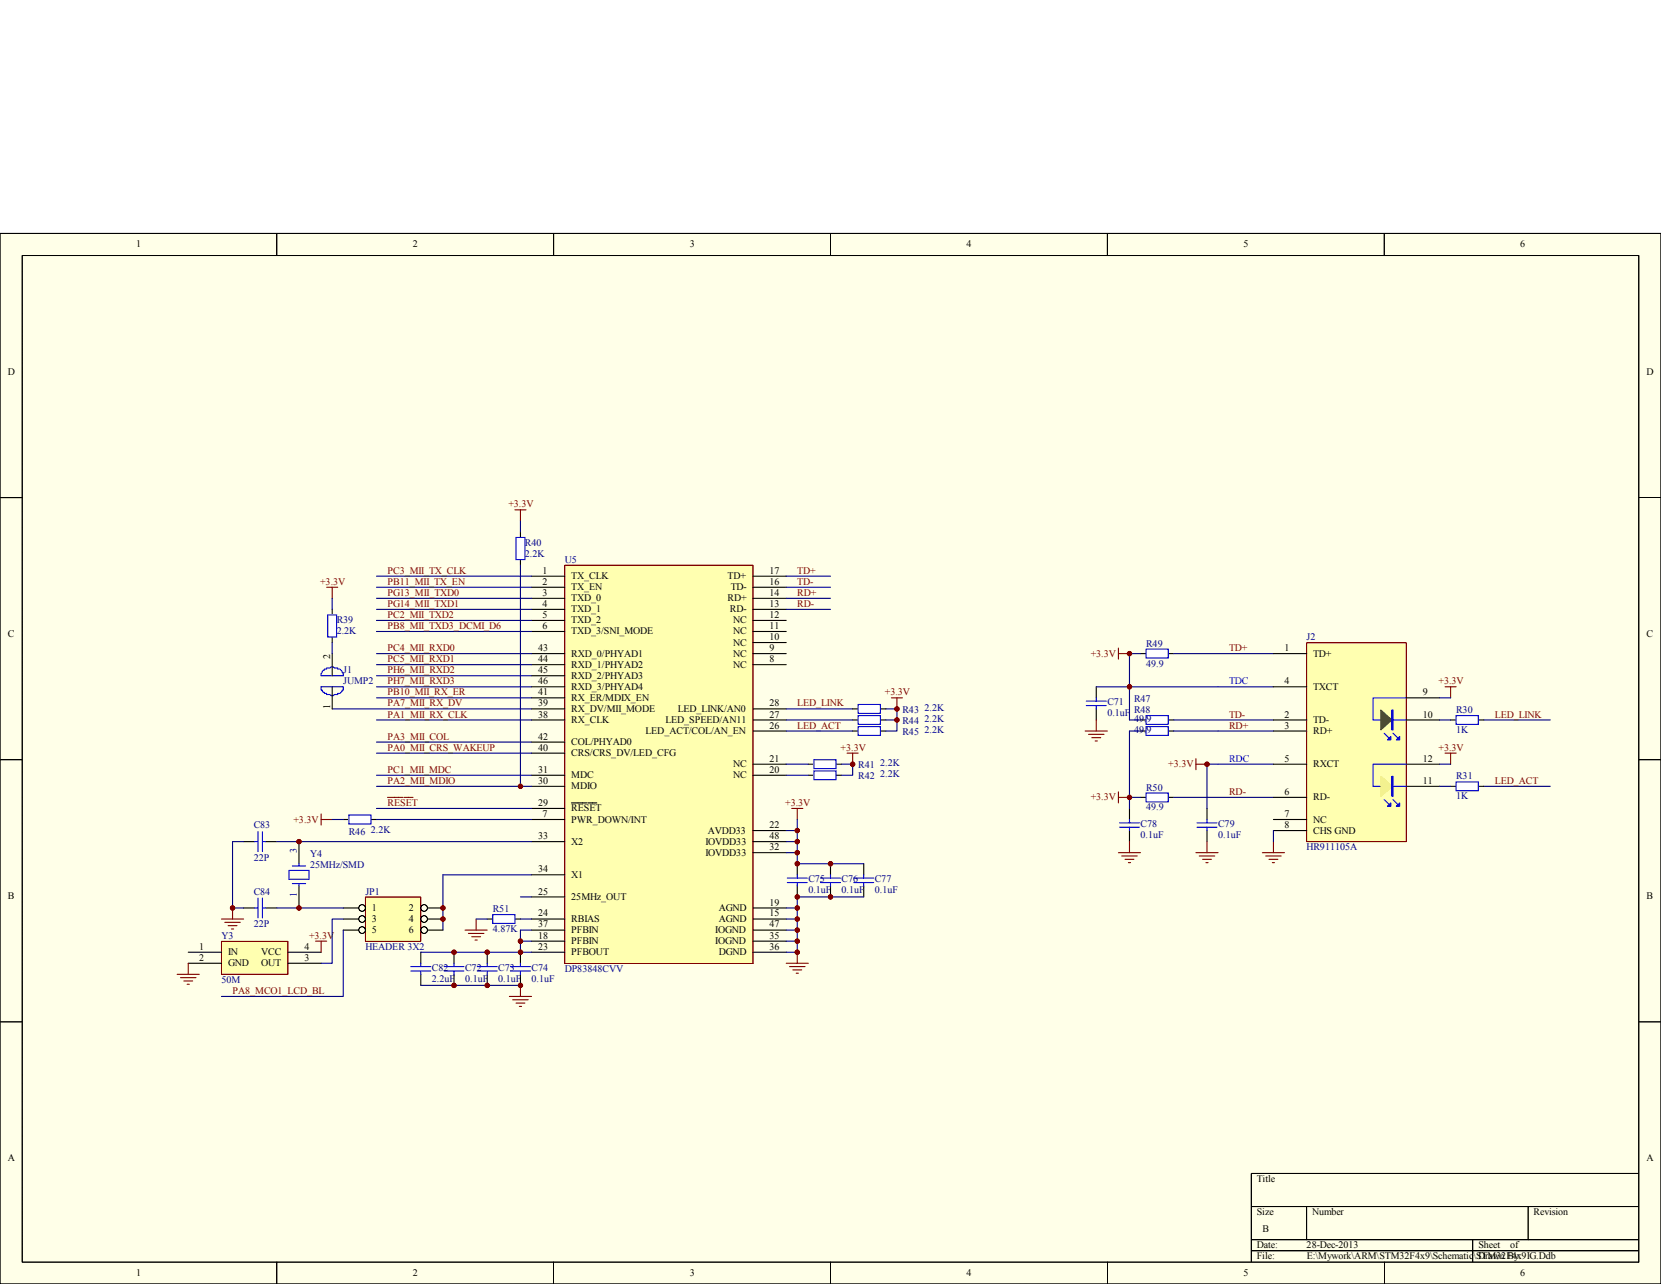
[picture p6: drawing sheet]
<svg xmlns="http://www.w3.org/2000/svg" width="279mm" height="216mm" viewBox="0 0 279 216" stroke-linecap="round" stroke-linejoin="round" font-family="sans-serif">
<path d="M0 39.2h279.4v176.7h-279.4z" fill="#ffffe8"/>
<g fill="none" stroke="#000" stroke-width=".17">
<path d="M0 39.2h279.4v176.7h-279.4zM46.6 39.2v3.8M93.1 39.2v3.8M139.7 39.2v3.8M186.3 39.2v3.8M232.8 39.2v3.8M3.7 43h272v169.2h-272zM0 83.7h3.7M275.7 83.7h3.7M0 127.8h3.7M275.7 127.8h3.7M0 171.8h3.7"/>
<path d="M275.7 171.8h3.7M275.7 197.3h-65.2v14.9M46.6 212.2v3.7M93.1 212.2v3.7M139.7 212.2v3.7M186.3 212.2v3.7M210.5 202.9h65.2M210.5 208.5h65.2M210.5 210.3h65.2M219.8 202.9v5.6M232.8 212.2v3.7M247.7 208.5v3.7"/>
<path d="M257 202.9v5.6"/>
</g>
<path d="M95 95.1h31.7v66.9h-31.7z" fill="#ffffb0"/>
<path d="M95 95h31.7v67h-31.7z" fill="none" stroke="#800000" stroke-width=".17"/>
<g fill="none" stroke="#000" stroke-width=".19">
<path d="M89.4 96.9h5.6M89.4 98.7h5.6M126.7 96.9h5.5M126.7 98.7h5.5M89.4 100.6h5.6M89.4 102.5h5.6M89.4 104.3h5.6M89.4 106.2h5.6M89.4 109.9h5.6M89.4 111.8h5.6M89.4 113.6h5.6M89.4 115.5h5.6"/>
<path d="M89.4 117.3h5.6M89.4 119.2h5.6M126.7 100.6h5.5M126.7 102.5h5.5M126.7 104.3h5.5M126.7 106.2h5.5M126.7 109.9h5.5M126.7 111.8h5.5M126.7 119.2h5.5M126.7 108h5.5M89.4 121.1h5.6M89.4 124.8h5.6"/>
<path d="M89.4 126.6h5.6M89.4 130.4h5.6M89.4 132.2h5.6M89.4 135.9h5.6M89.4 137.8h5.6M96.1 135h2.6M98.9 135h1.5M126.7 121.1h5.5M126.7 130.4h5.5M126.7 139.7h5.5M126.7 128.5h5.5M126.7 122.9h5.5"/>
<path d="M191.9 134.1h.9M196.5 134.1h.9M89.4 141.5h5.6M89.4 147.1h5.6M89.4 150.8h5.6M89.4 154.5h5.6M89.4 156.4h5.6M89.4 158.3h5.6M126.7 141.5h5.5M126.7 154.5h5.5M126.7 156.4h5.5M126.7 158.3h5.5"/>
<path d="M126.7 152.7h5.5M126.7 143.4h5.5M89.4 160.1h5.6M126.7 160.1h5.5"/>
</g>
<path d="M192.8 133.3h3.7v1.5h-3.7z" fill-rule="evenodd" fill="#fff"/>
<path d="M192.8 133.3h3.7v1.5h-3.7z" fill="none" stroke="#00f" stroke-width=".19"/>
<path d="M191.9 109.9h.9M196.5 109.9h.9" fill="none" stroke="#000" stroke-width=".19"/>
<path d="M192.8 109.2h3.7v1.4h-3.7z" fill-rule="evenodd" fill="#fff"/>
<path d="M192.8 109.2h3.7v1.4h-3.7z" fill="none" stroke="#00f" stroke-width=".19"/>
<path d="M191.9 121.1h.9M196.5 121.1h.9" fill="none" stroke="#000" stroke-width=".19"/>
<path d="M192.8 120.3h3.7v1.5h-3.7z" fill-rule="evenodd" fill="#fff"/>
<path d="M192.8 120.3h3.7v1.5h-3.7z" fill="none" stroke="#00f" stroke-width=".19"/>
<path d="M191.9 122.9h.9M196.5 122.9h.9" fill="none" stroke="#000" stroke-width=".19"/>
<path d="M192.8 122.2h3.7v1.5h-3.7z" fill-rule="evenodd" fill="#fff"/>
<g fill="none" stroke="#00f" stroke-width=".19">
<path d="M182.7 117.9h3.4M182.7 118.6h3.4M184.4 117.3v.6M184.4 118.6v.6M188.3 138.4h3.4M188.3 139.1h3.4M190 137.8v.6M190 139.1v.6M192.8 122.2h3.7v1.5h-3.7zM201.4 138.4h3.3M201.4 139.1h3.3M203 137.8v.6"/>
<path d="M203 139.1v.6"/>
</g>
<path d="M184.4 115.5v1.8M184.4 119.2v1.9M190 135.9v1.9M190 139.7v1.8M203 135.9v1.9M203 139.7v1.8M244 121.1h.9M248.7 121.1h.9" fill="none" stroke="#000" stroke-width=".19"/>
<path d="M197.4 109.9h16.8M204.9 115.5h9.3M190 122.9v13M197.4 122.9h16.8M197.4 121.1h16.8M197.4 134.1h16.8M214.2 128.5h-11.2v7.4M249.6 121.1h11.2M249.6 132.2h11.2" fill="none" stroke="#000080" stroke-width=".19"/>
<g fill="none" stroke="#800000" stroke-width=".19">
<path d="M188.1 109.9h1.9M188.1 109v1.8M182.5 122.9h3.8M183.1 123.5h2.6M183.7 124h1.5M184.2 124.6h.4M184.4 121.1v1.8M188.1 143.4h3.8M188.7 143.9h2.6M189.2 144.5h1.5M189.8 145h.4M190 141.5v1.9"/>
<path d="M201.2 143.4h3.7M201.7 143.9h2.6M202.3 144.5h1.5M202.8 145h.4M203 141.5v1.9M212.3 143.4h3.8M212.9 143.9h2.6M213.5 144.5h1.5M214 145h.4M214.2 141.5v1.9"/>
</g>
<path d="M244.9 120.3h3.8v1.5h-3.8z" fill-rule="evenodd" fill="#fff"/>
<path d="M244.9 120.3h3.8v1.5h-3.8z" fill="none" stroke="#00f" stroke-width=".19"/>
<path d="M244 132.2h.9M248.7 132.2h.9" fill="none" stroke="#000" stroke-width=".19"/>
<path d="M244.9 131.5h3.8v1.5h-3.8z" fill-rule="evenodd" fill="#fff"/>
<path d="M244.9 131.5h3.8v1.5h-3.8z" fill="none" stroke="#00f" stroke-width=".19"/>
<path d="M219.8 108.1h16.8v33.4h-16.8z" fill="#ffffb0"/>
<path d="M219.8 108.1h16.8v33.4h-16.8z" fill="none" stroke="#800000" stroke-width=".17"/>
<path d="M214.2 109.9h5.6M214.2 115.5h5.6M236.6 117.3h5.5M214.2 121.1h5.6M214.2 122.9h5.6M214.2 128.5h5.6M214.2 134.1h5.6M214.2 137.8h5.6M214.2 139.7h5.6M236.6 121.1h5.5M236.6 128.5h5.5M236.6 132.2h5.5" fill="none" stroke="#000" stroke-width=".19"/>
<path d="M234.1 119.4h.2v3.3h-.2zM234.2 119.4v3.3M236.6 117.3h-5.6v3.8h5.6M232.8 123.3l.8 .7M232.8 134.5l.8 .7M234.1 130.5h.2v3.4h-.2zM234.2 130.5v3.4M234.3 123.3l.8 .7M234.3 134.5l.8 .7M236.6 128.5h-5.6v3.7h5.6" fill="none" stroke="#00f" stroke-width=".19"/>
<path d="M232.3 119.4l1.8 1.7-1.8 1.6z" fill="#00bf00" stroke="#00bf00" stroke-width=".19"/>
<g fill="#00f" stroke="#00f" stroke-width=".19">
<path d="M234.9 124.4l.5-.6v.6z"/>
<path d="M233.9 123.8v.6h-.5z"/>
<path d="M234.9 135.6l.5-.6v.6z"/>
<path d="M233.9 135v.6h-.5z"/>
</g>
<path d="M232.3 130.5l1.8 1.7-1.8 1.7z" fill="#fdf101" stroke="#fdf101" stroke-width=".19"/>
<path d="M184.4 115.5h20.5M191.9 109.9h-1.9v11.2h1.9M190 122.9h1.9M190 134.1h1.9M214.2 139.7v1.8" fill="none" stroke="#000080" stroke-width=".19"/>
<path d="M243.1 115.5h1.8M244 115.5v1.8M188.1 134.1h1.9M188.1 133.1v1.9M201.2 127.6v1.8M201.2 128.5h1.8M243.1 126.6h1.8M244 126.6v1.9" fill="none" stroke="#800000" stroke-width=".19"/>
<circle cx="190" cy="115.5" r=".37" fill="#800000"/>
<circle cx="190" cy="115.5" r=".37" fill="none" stroke="#800000" stroke-width=".17"/>
<path d="M132.2 98.7h7.5M132.2 96.9h7.5M132.2 102.5h7.5M132.2 119.2h11.2M132.2 100.6h7.5M132.2 122.9h11.2" fill="none" stroke="#000080" stroke-width=".19"/>
<path d="M136 128.5h.9M140.6 128.5h1" fill="none" stroke="#000" stroke-width=".19"/>
<path d="M136.9 127.8h3.7v1.4h-3.7z" fill-rule="evenodd" fill="#fff"/>
<path d="M136.9 127.8h3.7v1.4h-3.7z" fill="none" stroke="#00f" stroke-width=".19"/>
<path d="M136 130.4h.9M140.6 130.4h1" fill="none" stroke="#000" stroke-width=".19"/>
<path d="M136.9 129.6h3.7v1.5h-3.7z" fill-rule="evenodd" fill="#fff"/>
<path d="M136.9 129.6h3.7v1.5h-3.7z" fill="none" stroke="#00f" stroke-width=".19"/>
<path d="M142.5 126.6h1.9M143.4 126.6v1.9" fill="none" stroke="#800000" stroke-width=".19"/>
<path d="M132.2 130.4h3.8M132.2 128.5h3.8M141.6 128.5h1.8v1.9h-1.8" fill="none" stroke="#000080" stroke-width=".19"/>
<circle cx="143.4" cy="128.5" r=".37" fill="#800000"/>
<circle cx="143.4" cy="128.5" r=".37" fill="none" stroke="#800000" stroke-width=".17"/>
<path d="M133.2 135.9h1.8M134.1 135.9v1.9" fill="none" stroke="#800000" stroke-width=".19"/>
<path d="M132.2 139.7h1.9M134.1 137.8v5.6h-1.9" fill="none" stroke="#000080" stroke-width=".19"/>
<circle cx="134.1" cy="139.7" r=".37" fill="#800000"/>
<circle cx="134.1" cy="139.7" r=".37" fill="none" stroke="#800000" stroke-width=".17"/>
<path d="M132.2 141.5h1.9" fill="none" stroke="#000080" stroke-width=".19"/>
<circle cx="134.1" cy="141.5" r=".37" fill="#800000"/>
<circle cx="134.1" cy="141.5" r=".37" fill="none" stroke="#800000" stroke-width=".17"/>
<path d="M132.2 162h3.8M132.8 162.5h2.6M133.4 163.1h1.5M133.9 163.6h.4M134.1 160.1v1.9" fill="none" stroke="#800000" stroke-width=".19"/>
<path d="M132.2 152.7h1.9v7.4h-1.9M132.2 158.3h1.9" fill="none" stroke="#000080" stroke-width=".19"/>
<circle cx="134.1" cy="158.3" r=".37" fill="#800000"/>
<circle cx="134.1" cy="158.3" r=".37" fill="none" stroke="#800000" stroke-width=".17"/>
<path d="M132.2 156.4h1.9" fill="none" stroke="#000080" stroke-width=".19"/>
<circle cx="134.1" cy="156.4" r=".37" fill="#800000"/>
<circle cx="134.1" cy="156.4" r=".37" fill="none" stroke="#800000" stroke-width=".17"/>
<path d="M132.2 154.5h1.9" fill="none" stroke="#000080" stroke-width=".19"/>
<circle cx="134.1" cy="154.5" r=".37" fill="#800000"/>
<circle cx="134.1" cy="154.5" r=".37" fill="none" stroke="#800000" stroke-width=".17"/>
<path d="M82 154.5h.9M86.6 154.5h.9" fill="none" stroke="#000" stroke-width=".19"/>
<path d="M82.9 153.8h3.7v1.5h-3.7z" fill-rule="evenodd" fill="#fff"/>
<g fill="none" stroke="#00f" stroke-width=".19">
<path d="M82.9 153.8h3.7v1.5h-3.7zM69.1 162.5h3.4M69.1 163.3h3.4M70.8 162v.5M70.8 163.3v.5M74.7 162.5h3.3M74.7 163.3h3.3M76.4 162v.5M76.4 163.3v.5M80.3 162.5h3.3M80.3 163.3h3.3M82 162v.5"/>
<path d="M82 163.3v.5M85.9 162.5h3.3M85.9 163.3h3.3M87.5 162v.5M87.5 163.3v.5"/>
</g>
<path d="M78.2 156.4h3.8M78.8 157h2.6M79.3 157.5h1.5M79.9 158.1h.4M80.1 154.5v1.9" fill="none" stroke="#800000" stroke-width=".19"/>
<path d="M87.5 158.3h1.9M87.5 154.5h1.9M89.4 156.4h-1.9v3.7h-16.7" fill="none" stroke="#000080" stroke-width=".19"/>
<path d="M70.8 160.1v1.9M70.8 163.8v1.9M76.4 160.1v1.9M76.4 163.8v1.9M82 160.1v1.9M82 163.8v1.9M87.5 160.1v1.9M87.5 163.8v1.9" fill="none" stroke="#000" stroke-width=".19"/>
<circle cx="87.5" cy="158.3" r=".37" fill="#800000"/>
<circle cx="87.5" cy="158.3" r=".37" fill="none" stroke="#800000" stroke-width=".17"/>
<path d="M63.3 135.9h26.1M70.8 165.7h16.7M87.5 160.1h1.9" fill="none" stroke="#000080" stroke-width=".19"/>
<path d="M85.7 167.6h3.7M86.2 168.1h2.6M86.8 168.7h1.5M87.4 169.2h.3M87.5 165.7v1.9" fill="none" stroke="#800000" stroke-width=".19"/>
<path d="M57.7 137.8h1M62.4 137.8h.9" fill="none" stroke="#000" stroke-width=".19"/>
<path d="M58.7 137.1h3.7v1.4h-3.7z" fill-rule="evenodd" fill="#fff"/>
<path d="M58.7 137.1h3.7v1.4h-3.7z" fill="none" stroke="#00f" stroke-width=".19"/>
<path d="M63.3 137.8h26.1" fill="none" stroke="#000080" stroke-width=".19"/>
<path d="M65.2 134.1h2.6M68 134.1h1.5" fill="none" stroke="#800000" stroke-width=".19"/>
<path d="M87.5 89.4v1M87.5 94.1v.9" fill="none" stroke="#000" stroke-width=".19"/>
<path d="M86.8 90.4h1.5v3.7h-1.5z" fill-rule="evenodd" fill="#fff"/>
<path d="M86.8 90.4h1.5v3.7h-1.5z" fill="none" stroke="#00f" stroke-width=".19"/>
<path d="M86.6 85.7h1.9M87.5 85.7v1.9" fill="none" stroke="#800000" stroke-width=".19"/>
<path d="M63.3 98.7h26.1M87.5 87.6v1.8M87.5 95v37.2M55.9 119.2h33.5M63.3 100.6h26.1M63.3 102.5h26.1M63.3 109.9h26.1M63.3 111.8h26.1M63.3 132.2h26.1M63.3 130.4h26.1" fill="none" stroke="#000080" stroke-width=".19"/>
<path d="M55.9 102.5v.9M55.9 107.1v.9" fill="none" stroke="#000" stroke-width=".19"/>
<path d="M55.1 103.4h1.5v3.7h-1.5z" fill-rule="evenodd" fill="#fff"/>
<path d="M55.1 103.4h1.5v3.7h-1.5z" fill="none" stroke="#00f" stroke-width=".19"/>
<path d="M54.9 98.7h1.9M55.9 98.7v1.9" fill="none" stroke="#800000" stroke-width=".19"/>
<path d="M55.9 100.6v1.9M63.3 126.6h26.1" fill="none" stroke="#000080" stroke-width=".19"/>
<circle cx="87.5" cy="160.1" r=".37" fill="#800000"/>
<circle cx="87.5" cy="160.1" r=".37" fill="none" stroke="#800000" stroke-width=".17"/>
<circle cx="82" cy="165.7" r=".37" fill="#800000"/>
<circle cx="82" cy="165.7" r=".37" fill="none" stroke="#800000" stroke-width=".17"/>
<circle cx="82" cy="160.1" r=".37" fill="#800000"/>
<circle cx="82" cy="160.1" r=".37" fill="none" stroke="#800000" stroke-width=".17"/>
<circle cx="76.4" cy="165.7" r=".37" fill="#800000"/>
<circle cx="76.4" cy="165.7" r=".37" fill="none" stroke="#800000" stroke-width=".17"/>
<circle cx="76.4" cy="160.1" r=".37" fill="#800000"/>
<circle cx="76.4" cy="160.1" r=".37" fill="none" stroke="#800000" stroke-width=".17"/>
<path d="M54 137.8h1.9M54 136.9v1.8" fill="none" stroke="#800000" stroke-width=".19"/>
<path d="M242.1 117.3h1.9M55.9 137.8h1.8M242.1 128.5h1.9M242.1 132.2h1.9M242.1 121.1h1.9M80.1 154.5h1.9M134.1 143.4v1.8h11.2" fill="none" stroke="#000080" stroke-width=".19"/>
<path d="M134.1 145.2v1.9M134.1 149v1.8M139.7 145.2v1.9M139.7 149v1.8M145.3 145.2v1.9M145.3 149v1.8" fill="none" stroke="#000" stroke-width=".19"/>
<path d="M132.4 147.7h3.4M132.4 148.4h3.4M134.1 147.1v.6M134.1 148.4v.6M138 147.7h3.4M138 148.4h3.4M139.7 147.1v.6M139.7 148.4v.6M143.6 147.7h3.4M143.6 148.4h3.4M145.3 147.1v.6M145.3 148.4v.6" fill="none" stroke="#00f" stroke-width=".19"/>
<circle cx="134.1" cy="145.2" r=".37" fill="#800000"/>
<circle cx="134.1" cy="145.2" r=".37" fill="none" stroke="#800000" stroke-width=".17"/>
<circle cx="134.1" cy="143.4" r=".37" fill="#800000"/>
<circle cx="134.1" cy="143.4" r=".37" fill="none" stroke="#800000" stroke-width=".17"/>
<circle cx="139.7" cy="145.2" r=".37" fill="#800000"/>
<circle cx="139.7" cy="145.2" r=".37" fill="none" stroke="#800000" stroke-width=".17"/>
<path d="M145.3 150.8h-11.2v1.9" fill="none" stroke="#000080" stroke-width=".19"/>
<circle cx="134.1" cy="150.8" r=".37" fill="#800000"/>
<circle cx="134.1" cy="150.8" r=".37" fill="none" stroke="#800000" stroke-width=".17"/>
<circle cx="134.1" cy="152.7" r=".37" fill="#800000"/>
<circle cx="134.1" cy="152.7" r=".37" fill="none" stroke="#800000" stroke-width=".17"/>
<circle cx="139.7" cy="150.8" r=".37" fill="#800000"/>
<circle cx="139.7" cy="150.8" r=".37" fill="none" stroke="#800000" stroke-width=".17"/>
<circle cx="203" cy="128.5" r=".37" fill="#800000"/>
<circle cx="203" cy="128.5" r=".37" fill="none" stroke="#800000" stroke-width=".17"/>
<circle cx="190" cy="109.9" r=".37" fill="#800000"/>
<circle cx="190" cy="109.9" r=".37" fill="none" stroke="#800000" stroke-width=".17"/>
<circle cx="190" cy="134.1" r=".37" fill="#800000"/>
<circle cx="190" cy="134.1" r=".37" fill="none" stroke="#800000" stroke-width=".17"/>
<path d="M63.3 96.9h26.1M55.9 108v1.9M63.3 104.3h26.1M63.3 106.2h26.1M63.3 115.5h26.1M63.3 113.6h26.1M63.3 121.1h26.1M41 141.5h-1.9v11.2h1.9M46.6 141.5h42.8M87.5 150.8h1.9M89.4 147.1h-14.9v9.3" fill="none" stroke="#000080" stroke-width=".19"/>
<path d="M54 115.5h3.7v.5h-.1a.66 .66 0 0 1-.8 .6v.2h-.5a.46 .46 0 0 1-.8 0h-.6v-.2h-.3v-.2l-.4-.2v-.2h-.2zM54.4 112.7h.2v-.2h.3v-.2h.6a.46 .46 0 0 1 .8 0h.5v.2a.56 .56 0 0 1 .8 .6l.1 .1v.4h-3.7v-.4zM43.4 139.8v3.4M44.1 139.8v3.4M42.8 141.5h.6M42.8 152.7h.6M43.4 151v3.3M44.1 141.5h.6M44.1 151v3.3M44.1 152.7h.6" fill="none" stroke="#00f" stroke-width=".19"/>
<path d="M55.9 109.9v3.7M55.9 115.5v3.7M41 141.5h1.8M41 152.7h1.8M44.7 141.5h1.9M44.7 152.7h1.9" fill="none" stroke="#000" stroke-width=".19"/>
<path d="M37.3 154.5h3.7M37.8 155.1h2.6M38.4 155.6h1.5M38.9 156.2h.4M39.1 152.7v1.8" fill="none" stroke="#800000" stroke-width=".19"/>
<path d="M37.3 158.3h11.1v5.5h-11.1z" fill="#ffffb0"/>
<path d="M37.3 158.3h11.1v5.5h-11.1z" fill="none" stroke="#800000" stroke-width=".17"/>
<path d="M31.7 160.1h5.6M31.7 162h5.6M48.4 160.1h5.6M48.4 162h5.6" fill="none" stroke="#000" stroke-width=".19"/>
<path d="M53.1 158.3h1.8M54 158.3v1.8M29.8 163.8h3.7M30.4 164.4h2.6M30.9 164.9h1.5M31.5 165.5h.4M31.7 162v1.8" fill="none" stroke="#800000" stroke-width=".19"/>
<circle cx="87.5" cy="132.2" r=".37" fill="#800000"/>
<circle cx="87.5" cy="132.2" r=".37" fill="none" stroke="#800000" stroke-width=".17"/>
<path d="M143.4 121.1h1M148.1 121.1h.9" fill="none" stroke="#000" stroke-width=".19"/>
<path d="M144.4 120.3h3.7v1.5h-3.7z" fill-rule="evenodd" fill="#fff"/>
<path d="M144.4 120.3h3.7v1.5h-3.7z" fill="none" stroke="#00f" stroke-width=".19"/>
<path d="M143.4 122.9h1M148.1 122.9h.9" fill="none" stroke="#000" stroke-width=".19"/>
<path d="M144.4 122.2h3.7v1.5h-3.7z" fill-rule="evenodd" fill="#fff"/>
<path d="M144.4 122.2h3.7v1.5h-3.7z" fill="none" stroke="#00f" stroke-width=".19"/>
<path d="M149.9 117.3h1.9M150.9 117.3v1.9" fill="none" stroke="#800000" stroke-width=".19"/>
<path d="M149 119.2h1.9M150.9 121.1v1.8h-1.9" fill="none" stroke="#000080" stroke-width=".19"/>
<path d="M143.4 119.2h1M148.1 119.2h.9" fill="none" stroke="#000" stroke-width=".19"/>
<path d="M144.4 118.5h3.7v1.4h-3.7z" fill-rule="evenodd" fill="#fff"/>
<path d="M144.4 118.5h3.7v1.4h-3.7z" fill="none" stroke="#00f" stroke-width=".19"/>
<path d="M150.9 119.2v1.9h-1.9" fill="none" stroke="#000080" stroke-width=".19"/>
<circle cx="150.9" cy="119.2" r=".37" fill="#800000"/>
<circle cx="150.9" cy="119.2" r=".37" fill="none" stroke="#800000" stroke-width=".17"/>
<circle cx="150.9" cy="121.1" r=".37" fill="#800000"/>
<circle cx="150.9" cy="121.1" r=".37" fill="none" stroke="#800000" stroke-width=".17"/>
<path d="M63.3 117.3h26.1M63.3 124.8h26.1M132.2 121.1h11.2" fill="none" stroke="#000080" stroke-width=".19"/>
<circle cx="87.5" cy="165.7" r=".37" fill="#800000"/>
<circle cx="87.5" cy="165.7" r=".37" fill="none" stroke="#800000" stroke-width=".17"/>
<circle cx="134.1" cy="160.1" r=".37" fill="#800000"/>
<circle cx="134.1" cy="160.1" r=".37" fill="none" stroke="#800000" stroke-width=".17"/>
<path d="M61.5 150.9h9.3v7.4h-9.3z" fill="#ffffb0"/>
<path d="M61.5 150.8h9.3v7.5h-9.3z" fill="none" stroke="#800000" stroke-width=".17"/>
<g fill="none" stroke="#000" stroke-width=".17">
<circle cx="60.9" cy="156.4" r=".56"/>
<circle cx="60.9" cy="154.5" r=".56"/>
<circle cx="60.9" cy="152.7" r=".56"/>
<circle cx="71.3" cy="152.7" r=".56"/>
<circle cx="71.3" cy="154.5" r=".56"/>
<circle cx="71.3" cy="156.4" r=".56"/>
</g>
<path d="M57.7 152.7h2.7M57.7 154.5h2.7M57.7 156.4h2.7M71.9 152.7h2.6M71.9 154.5h2.6M71.9 156.4h2.6" fill="none" stroke="#000" stroke-width=".19"/>
<circle cx="39.1" cy="152.7" r=".37" fill="#800000"/>
<circle cx="39.1" cy="152.7" r=".37" fill="none" stroke="#800000" stroke-width=".17"/>
<path d="M46.6 152.7h11.1" fill="none" stroke="#000080" stroke-width=".19"/>
<circle cx="74.5" cy="152.7" r=".37" fill="#800000"/>
<circle cx="74.5" cy="152.7" r=".37" fill="none" stroke="#800000" stroke-width=".17"/>
<circle cx="74.5" cy="154.5" r=".37" fill="#800000"/>
<circle cx="74.5" cy="154.5" r=".37" fill="none" stroke="#800000" stroke-width=".17"/>
<path d="M50.3 141.5v3.7M50.3 149v3.7" fill="none" stroke="#000" stroke-width=".19"/>
<path d="M48.6 146.4h3.4v1.4h-3.4zM49.2 145.6h2.2M49.2 148.6h2.2M50.3 145.2v.4M50.3 148.6v.4" fill="none" stroke="#00f" stroke-width=".19"/>
<path d="M57.7 156.4v11.2h-20.4M57.7 154.5h-1.8v7.5h-1.9" fill="none" stroke="#000080" stroke-width=".19"/>
<circle cx="50.3" cy="152.7" r=".37" fill="#800000"/>
<circle cx="50.3" cy="152.7" r=".37" fill="none" stroke="#800000" stroke-width=".17"/>
<circle cx="50.3" cy="141.5" r=".37" fill="#800000"/>
<circle cx="50.3" cy="141.5" r=".37" fill="none" stroke="#800000" stroke-width=".17"/>
<g font-size="1.7">
<text x="22.9" y="41.6">1</text>
<text x="69.5" y="41.6">2</text>
<text x="116" y="41.6">3</text>
<text x="162.6" y="41.6">4</text>
<text x="209.2" y="41.6">5</text>
<text x="255.7" y="41.6">6</text>
<text x="1.3" y="63">D</text>
<text x="277" y="63">D</text>
<text x="91.3" y="96.5">1</text>
<text x="91.3" y="98.3">2</text>
<text x="91.3" y="100.2">3</text>
<text x="96.1" y="97.4">TX_CLK</text>
<text x="96.1" y="99.3">TX_EN</text>
<text x="96.1" y="101.1">TXD_0</text>
<text x="122.4" y="97.4">TD+</text>
<text x="122.4" y="101.1">RD+</text>
<text x="122.9" y="99.3">TD-</text>
<text x="129.5" y="96.5">17</text>
<text x="129.5" y="100.2">14</text>
<text x="129.5" y="98.3">16</text>
<text x="1.3" y="107.1">C</text>
<text x="91.3" y="102.1">4</text>
<text x="91.3" y="103.9">5</text>
<text x="91.3" y="105.7">6</text>
<text x="96.1" y="103">TXD_1</text>
<text x="96.1" y="104.8">TXD_2</text>
<text x="96.1" y="106.7">TXD_3/SNI_MODE</text>
<text x="122.8" y="103">RD-</text>
<text x="123.3" y="106.7">NC</text>
<text x="123.3" y="104.8">NC</text>
<text x="129.5" y="102.1">13</text>
<text x="129.5" y="107.6">10</text>
<text x="129.5" y="105.7">11</text>
<text x="129.5" y="103.9">12</text>
<text x="277" y="107.1">C</text>
<text x="55.5" y="110.8" transform="rotate(-90 55.5 110.8)">2</text>
<text x="90.5" y="109.5">43</text>
<text x="90.5" y="111.3">44</text>
<text x="90.5" y="113.2">45</text>
<text x="96.1" y="110.4">RXD_0/PHYAD1</text>
<text x="96.1" y="112.3">RXD_1/PHYAD2</text>
<text x="123.3" y="112.3">NC</text>
<text x="123.3" y="110.4">NC</text>
<text x="123.3" y="108.5">NC</text>
<text x="129.5" y="111.3">8</text>
<text x="129.5" y="109.5">9</text>
<text x="216.1" y="109.5">1</text>
<text x="220.9" y="110.4">TD+</text>
<text x="55.5" y="119.2" transform="rotate(-90 55.5 119.2)">1</text>
<text x="90.5" y="115.1">46</text>
<text x="90.5" y="116.9">41</text>
<text x="90.5" y="118.8">39</text>
<text x="96.1" y="114.1">RXD_2/PHYAD3</text>
<text x="96.1" y="116">RXD_3/PHYAD4</text>
<text x="96.1" y="117.9">RX_ER/MDIX_EN</text>
<text x="96.1" y="119.7">RX_DV/MII_MODE</text>
<text x="114" y="119.7">LED_LINK/AN0</text>
<text x="129.5" y="118.8">28</text>
<text x="216.1" y="115.1">4</text>
<text x="220.9" y="116">TXCT</text>
<text x="239.4" y="116.9">9</text>
<text x="90.5" y="120.6">38</text>
<text x="90.5" y="124.4">42</text>
<text x="96.1" y="121.6">RX_CLK</text>
<text x="96.1" y="125.3">COL/PHYAD0</text>
<text x="108.6" y="123.4">LED_ACT/COL/AN_EN</text>
<text x="111.9" y="121.6">LED_SPEED/AN11</text>
<text x="129.5" y="120.6">27</text>
<text x="129.5" y="122.5">26</text>
<text x="216.1" y="120.6">2</text>
<text x="216.1" y="122.5">3</text>
<text x="220.9" y="121.6">TD-</text>
<text x="220.9" y="123.4">RD+</text>
<text x="239.4" y="120.6">10</text>
<text x="90.5" y="126.2">40</text>
<text x="90.5" y="129.9">31</text>
<text x="90.5" y="131.8">30</text>
<text x="96.1" y="127.2">CRS/CRS_DV/LED_CFG</text>
<text x="96.1" y="130.9">MDC</text>
<text x="123.3" y="130.9">NC</text>
<text x="123.3" y="129">NC</text>
<text x="129.5" y="129.9">20</text>
<text x="129.5" y="128.1">21</text>
<text x="216.1" y="128.1">5</text>
<text x="220.9" y="129">RXCT</text>
<text x="239.4" y="128.1">12</text>
<text x="239.4" y="131.8">11</text>
<text x="90.5" y="135.5">29</text>
<text x="91.3" y="137.4">7</text>
<text x="96.1" y="132.7">MDIO</text>
<text x="96.1" y="136.4">RESET</text>
<text x="216.1" y="133.6">6</text>
<text x="216.1" y="137.4">7</text>
<text x="220.9" y="134.6">RD-</text>
<text x="90.5" y="141.1">33</text>
<text x="96.1" y="142">X2</text>
<text x="96.1" y="138.3">PWR_DOWN/INT</text>
<text x="118.7" y="143.9">IOVDD33</text>
<text x="118.7" y="142">IOVDD33</text>
<text x="119" y="140.2">AVDD33</text>
<text x="129.5" y="143">32</text>
<text x="129.5" y="141.1">48</text>
<text x="129.5" y="139.2">22</text>
<text x="216.1" y="139.2">8</text>
<text x="220.9" y="138.3">NC</text>
<text x="220.9" y="140.2">CHS GND</text>
<text x="90.5" y="146.7">34</text>
<text x="96.1" y="147.6">X1</text>
<text x="1.3" y="151.1">B</text>
<text x="62.6" y="153.2">1</text>
<text x="62.6" y="155">3</text>
<text x="68.7" y="153.2">2</text>
<text x="68.7" y="155">4</text>
<text x="90.5" y="150.4">25</text>
<text x="90.5" y="154.1">24</text>
<text x="90.5" y="156">37</text>
<text x="96.1" y="151.3">25MHz_OUT</text>
<text x="96.1" y="155">RBIAS</text>
<text x="120.9" y="155">AGND</text>
<text x="120.9" y="153.2">AGND</text>
<text x="129.5" y="156">47</text>
<text x="129.5" y="154.1">15</text>
<text x="129.5" y="152.3">19</text>
<text x="277" y="151.1">B</text>
<text x="33.5" y="159.7">1</text>
<text x="33.5" y="161.5">2</text>
<text x="38.4" y="160.6">IN</text>
<text x="43.9" y="160.6">VCC</text>
<text x="51.2" y="161.5">3</text>
<text x="51.2" y="159.7">4</text>
<text x="62.6" y="156.9">5</text>
<text x="68.7" y="156.9">6</text>
<text x="90.5" y="157.8">18</text>
<text x="90.5" y="159.7">23</text>
<text x="96.1" y="156.9">PFBIN</text>
<text x="96.1" y="158.8">PFBIN</text>
<text x="96.1" y="160.6">PFBOUT</text>
<text x="120.3" y="158.8">IOGND</text>
<text x="120.3" y="156.9">IOGND</text>
<text x="120.9" y="160.6">DGND</text>
<text x="129.5" y="157.8">35</text>
<text x="129.5" y="159.7">36</text>
<text x="38.4" y="162.5">GND</text>
<text x="43.9" y="162.5">OUT</text>
<text x="1.3" y="195.2">A</text>
<text x="277" y="195.2">A</text>
<text x="211.4" y="198.8">Title</text>
<text x="211.4" y="204.3">Size</text>
<text x="211.4" y="209.9">Date:</text>
<text x="212.3" y="207.1">B</text>
<text x="219.8" y="209.9">28-Dec-2013</text>
<text x="220.7" y="204.3">Number</text>
<text x="248.7" y="209.9">Sheet</text>
<text x="254.1" y="209.9">of</text>
<text x="258" y="204.3">Revision</text>
<text x="22.9" y="214.5">1</text>
<text x="69.5" y="214.5">2</text>
<text x="116" y="214.5">3</text>
<text x="162.6" y="214.5">4</text>
<text x="209.2" y="214.5">5</text>
<text x="211.4" y="211.8">File:</text>
<text x="219.8" y="211.8">E:\Mywork\ARM\STM32F4x9\Schematic\STM32F4x9IG.Ddb</text>
<text x="248.7" y="211.8">Drawn By:</text>
<text x="255.7" y="214.5">6</text>
</g>
<g font-size="1.7" fill="#800000">
<text x="85.5" y="85.3">+3.3V</text>
<text x="53.8" y="98.3">+3.3V</text>
<text x="65.2" y="98.3">PB11_MII_TX_EN</text>
<text x="65.2" y="96.5">PC3_MII_TX_CLK</text>
<text x="65.2" y="100.2">PG13_MII_TXD0</text>
<text x="134.1" y="96.5">TD+</text>
<text x="134.1" y="98.3">TD-</text>
<text x="134.1" y="100.2">RD+</text>
<text x="65.2" y="103.9">PC2_MII_TXD2</text>
<text x="65.2" y="105.7">PB8_MII_TXD3_DCMI_D6</text>
<text x="65.2" y="102.1">PG14_MII_TXD1</text>
<text x="134.1" y="102.1">RD-</text>
<text x="65.2" y="109.5">PC4_MII_RXD0</text>
<text x="65.2" y="111.3">PC5_MII_RXD1</text>
<text x="65.2" y="113.2">PH6_MII_RXD2</text>
<text x="183.5" y="110.4">+3.3V</text>
<text x="206.8" y="109.5">TD+</text>
<text x="65.2" y="118.8">PA7_MII_RX_DV</text>
<text x="65.2" y="116.9">PB10_MII_RX_ER</text>
<text x="65.2" y="115.1">PH7_MII_RXD3</text>
<text x="134.1" y="118.8">LED_LINK</text>
<text x="148.8" y="116.9">+3.3V</text>
<text x="242" y="115.1">+3.3V</text>
<text x="65.2" y="124.4">PA3_MII_COL</text>
<text x="65.2" y="120.7">PA1_MII_RX_CLK</text>
<text x="134.1" y="122.5">LED_ACT</text>
<text x="206.8" y="120.7">TD-</text>
<text x="206.8" y="122.5">RD+</text>
<text x="251.5" y="120.7">LED_LINK</text>
<text x="65.2" y="129.9">PC1_MII_MDC</text>
<text x="65.2" y="131.8">PA2_MII_MDIO</text>
<text x="65.2" y="126.2">PA0_MII_CRS_WAKEUP</text>
<text x="141.4" y="126.2">+3.3V</text>
<text x="196.5" y="129">+3.3V</text>
<text x="242" y="126.2">+3.3V</text>
<text x="251.5" y="131.8">LED_ACT</text>
<text x="65.2" y="135.5">RESET</text>
<text x="132.1" y="135.5">+3.3V</text>
<text x="183.5" y="134.6">+3.3V</text>
<text x="206.8" y="133.6">RD-</text>
<text x="49.4" y="138.3">+3.3V</text>
<text x="52" y="157.8">+3.3V</text>
<text x="39.1" y="167.1">PA8_MCO1_LCD_BL</text>
</g>
<g font-size="1.7" fill="#000080">
<text x="88.3" y="91.8">R40</text>
<text x="88.3" y="93.7">2.2K</text>
<text x="95" y="94.6">U5</text>
<text x="56.6" y="104.8">R39</text>
<text x="56.6" y="106.7">2.2K</text>
<text x="219.8" y="107.6">J2</text>
<text x="57.7" y="113.2">J1</text>
<text x="192.8" y="108.8">R49</text>
<text x="192.8" y="112.1">49.9</text>
<text x="57.7" y="115.1">JUMP2</text>
<text x="151.8" y="119.9">R43</text>
<text x="155.5" y="119.5">2.2K</text>
<text x="186.3" y="118.6">C71</text>
<text x="190.8" y="118">R47</text>
<text x="190.8" y="119.9">R48</text>
<text x="244.9" y="119.9">R30</text>
<text x="151.8" y="121.8">R44</text>
<text x="151.8" y="123.6">R45</text>
<text x="155.5" y="121.4">2.2K</text>
<text x="155.5" y="123.2">2.2K</text>
<text x="186.3" y="120.4">0.1uF</text>
<text x="190.8" y="121.4">49.9</text>
<text x="190.8" y="123.2">49.9</text>
<text x="244.9" y="123.2">1K</text>
<text x="144.4" y="129.2">R41</text>
<text x="144.4" y="131.1">R42</text>
<text x="148.1" y="128.8">2.2K</text>
<text x="148.1" y="130.7">2.2K</text>
<text x="244.9" y="131.1">R31</text>
<text x="192.8" y="132.9">R50</text>
<text x="192.8" y="136.3">49.9</text>
<text x="244.9" y="134.4">1K</text>
<text x="42.7" y="139.2">C83</text>
<text x="50" y="143.4" transform="rotate(-90 50 143.4)">3</text>
<text x="58.7" y="140.3">R46</text>
<text x="62.4" y="140">2.2K</text>
<text x="191.9" y="139.1">C78</text>
<text x="191.9" y="140.9">0.1uF</text>
<text x="204.9" y="139.1">C79</text>
<text x="204.9" y="140.9">0.1uF</text>
<text x="219.8" y="143">HR911105A</text>
<text x="42.7" y="144.8">22P</text>
<text x="52.2" y="144.1">Y4</text>
<text x="52.2" y="145.9">25MHz/SMD</text>
<text x="136" y="148.3">C75</text>
<text x="141.6" y="148.3">C76</text>
<text x="147.2" y="148.3">C77</text>
<text x="42.7" y="150.4">C84</text>
<text x="42.7" y="156">22P</text>
<text x="50" y="150.8" transform="rotate(-90 50 150.8)">1</text>
<text x="61.5" y="150.4">JP1</text>
<text x="82.9" y="153.4">R51</text>
<text x="136" y="150.2">0.1uF</text>
<text x="141.6" y="150.2">0.1uF</text>
<text x="147.2" y="150.2">0.1uF</text>
<text x="37.3" y="157.8">Y3</text>
<text x="61.5" y="159.7">HEADER 3X2</text>
<text x="82.9" y="156.7">4.87K</text>
<text x="37.3" y="165.3">50M</text>
<text x="72.6" y="163.2">C82</text>
<text x="72.6" y="165.1">2.2uF</text>
<text x="78.2" y="163.2">C72</text>
<text x="78.2" y="165.1">0.1uF</text>
<text x="83.8" y="163.2">C73</text>
<text x="83.8" y="165.1">0.1uF</text>
<text x="89.4" y="163.2">C74</text>
<text x="89.4" y="165.1">0.1uF</text>
<text x="95" y="163.4">DP83848CVV</text>
</g>
<g font-size="1.7" fill="#00f">
<text x="206.8" y="115.1">TDC</text>
<text x="206.8" y="128.1">RDC</text>
</g>
</svg>
